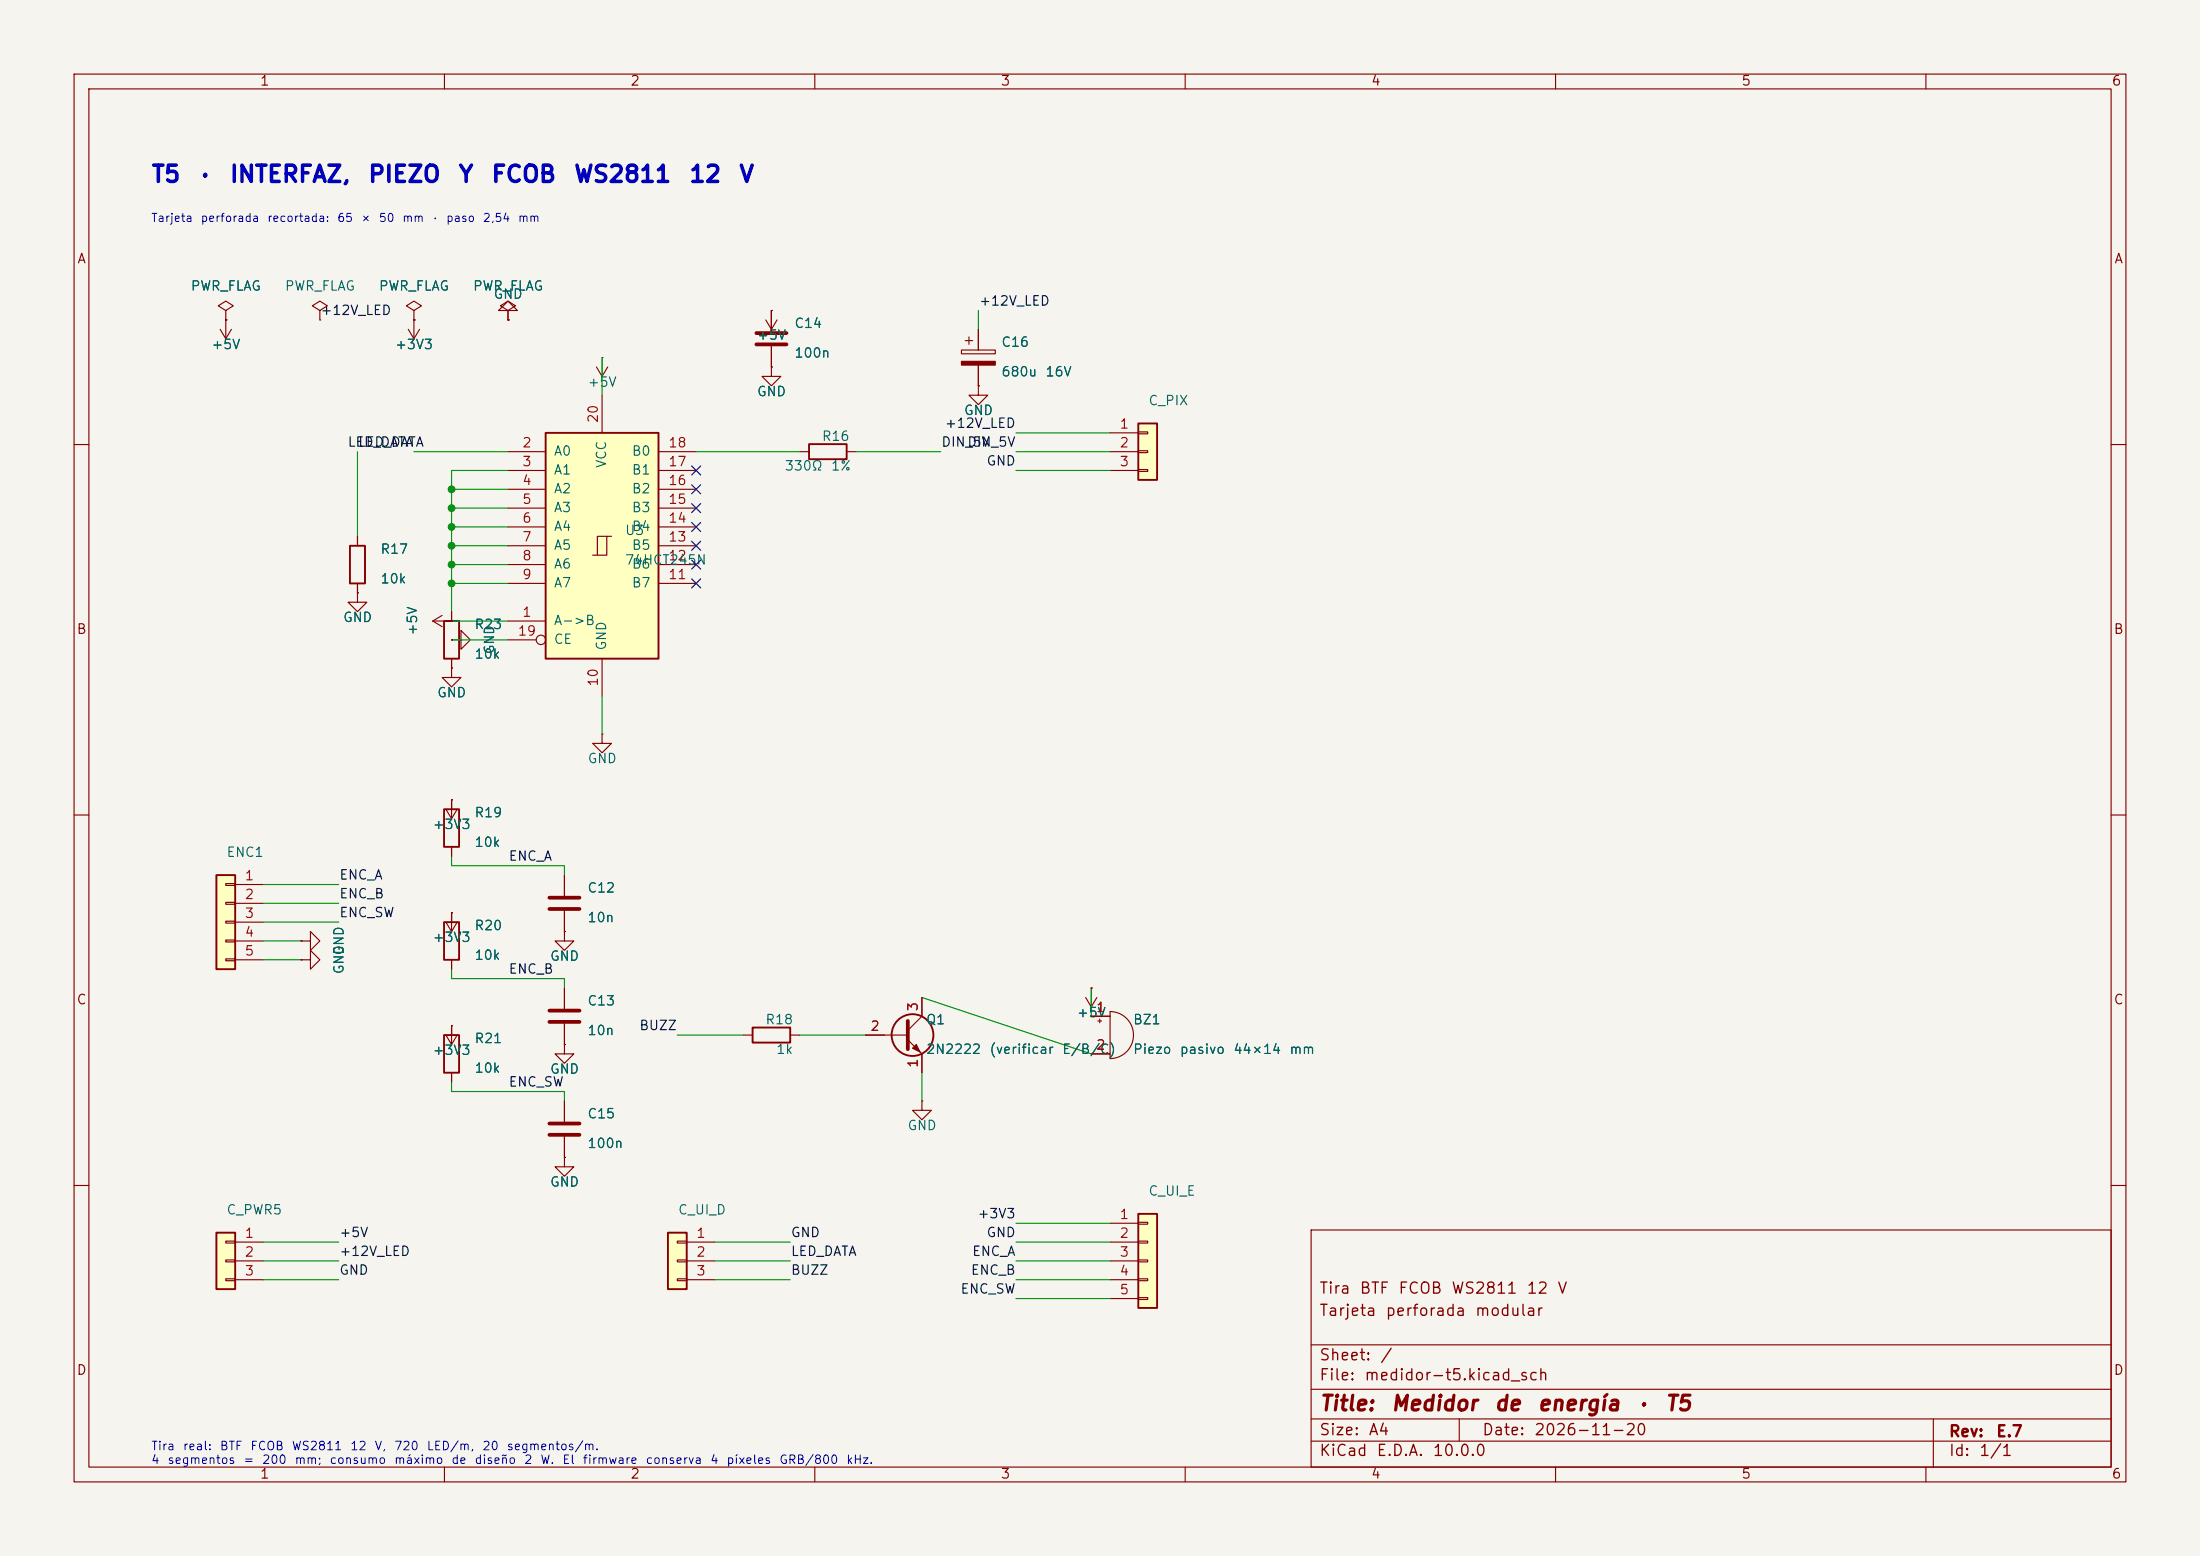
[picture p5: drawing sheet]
<svg xmlns="http://www.w3.org/2000/svg" width="297mm" height="210mm" viewBox="0 0 297 210" stroke-linecap="round" stroke-linejoin="round" font-family="sans-serif">
<path d="M0 0h297v210h-297z" fill="#f5f4ef" stroke="#f5f4ef" stroke-width=".14"/>
<g fill="none" stroke="#840000" stroke-width=".15">
<path d="M10 10h277v190h-277zM12 12h273v186h-273zM60 10v2M110 10v2M160 10v2M210 10v2M260 10v2M30.5 41.9l1-.6-1-.7-1 .7 1 .6v1.3M30.5 43.2h.1M129.8 47.2h4.6v.6h-4.6zM130.3 46h1M130.8 45.5v1"/>
<path d="M132.1 52.1v1.2h1.2l-1.2 1.3-1.3-1.3h1.3M132.1 52.1h.1M132.1 44.5v2.7M132.1 49.3v2.8M10 60h2M285 60h2M48.3 80v1.3h1.2l-1.2 1.3-1.3-1.3h1.3M48.3 80h.1M58.4 83.8l1.3 .8M58.4 83.8h2.6M59.7 83.1l-1.3 .7M61 83.8h.1"/>
<path d="M10 110h2M285 110h2M40.6 129.5h1.3v-1.2l1.3 1.2-1.3 1.3v-1.3M40.6 129.5h.1M10 160h2M177 166h108v32h-108zM285 160h2M60 198v2M110 198v2M160 198v2M177 194.5h108M177 191.5h108"/>
<path d="M177 187.5h108M177 181.5h108M197 191.5v3M210 198v2M260 198v2M261 191.5v6.5"/>
</g>
<path d="M129.8 48.8h4.6v.5h-4.6z" fill="#840000" stroke="#840000" stroke-width=".15"/>
<path d="M153.7 57.2h2.5v7.6h-2.5z" fill="#ffffc2"/>
<path d="M153.7 57.2h2.5v7.6h-2.5zM59.9 139.7h2.1v5.1h-2.1z" fill="none" stroke="#840000" stroke-width=".25"/>
<path d="M149.9 58.4h3.8M153.7 58.3h1.2v.2h-1.2zM149.9 61h3.8M149.9 63.5h3.8M153.7 60.8h1.2v.3h-1.2zM153.7 63.4h1.2v.2h-1.2zM61 138.4v1.3M76.2 133.4v2.7M76.2 138.2v2.8M61 144.8v1.3M76.2 141v1.2h1.3l-1.3 1.3-1.3-1.3h1.3M76.2 141h.1" fill="none" stroke="#840000" stroke-width=".15"/>
<path d="M74.2 136.4h4M74.2 137.9h4" fill="none" stroke="#840000" stroke-width=".51"/>
<path d="M29.2 118.1h2.5v12.7h-2.5z" fill="#ffffc2"/>
<path d="M47.2 73.7h2.1v5h-2.1zM29.2 118.1h2.5v12.7h-2.5z" fill="none" stroke="#840000" stroke-width=".25"/>
<g fill="none" stroke="#840000" stroke-width=".15">
<path d="M48.3 72.4v1.3M48.3 78.7v1.3M30.5 119.3h1.2v.2h-1.2zM31.7 119.4h3.9M76.2 118.1v2.8M30.5 121.8h1.2v.2h-1.2zM30.5 124.3h1.2v.3h-1.2zM30.5 126.9h1.2v.2h-1.2zM30.5 129.4h1.2v.3h-1.2zM31.7 121.9h3.9M31.7 124.5h3.9M31.7 127h3.9"/>
<path d="M31.7 129.5h3.9M40.6 127h1.3v-1.3l1.3 1.3-1.3 1.3v-1.3M40.6 127h.1M60.2 139.7l.8 1.3M60.2 124.5l.8 1.2M61 138.4h.1M61 123.2h.1M61 123.2v2.5M61 138.4v2.6M61.7 139.7l-.7 1.3M61.7 124.5l-.7 1.2M76.2 125.7v1.3h1.3l-1.3 1.3-1.3-1.3h1.3"/>
<path d="M76.2 125.7h.1M76.2 122.9v2.8M146.6 134.6l.7 1.3M147.3 133.4h.1M147.3 133.4v2.5M148.1 134.6l-.8 1.3M124.5 148.6v1.3h1.2l-1.2 1.2-1.3-1.2h1.3M124.5 148.6h.1"/>
</g>
<path d="M74.2 121.2h4M74.2 122.7h4" fill="none" stroke="#840000" stroke-width=".51"/>
<path d="M29.2 166.4h2.5v7.6h-2.5z" fill="#ffffc2"/>
<g fill="none" stroke="#840000" stroke-width=".25">
<path d="M59.9 109.2h2.1v5.1h-2.1zM59.9 124.5h2.1v5h-2.1zM101.6 138.7h5.1v2h-5.1zM29.2 166.4h2.5v7.6h-2.5z"/>
<circle cx="123.2" cy="139.7" r="2.82"/>
</g>
<g fill="none" stroke="#840000" stroke-width=".15">
<path d="M61 86.4h1.2v-1.3l1.3 1.3-1.3 1.2v-1.2M61 86.4h.1M61 90.2v1.2h1.2l-1.2 1.3-1.3-1.3h1.3M61 90.2h.1M81.3 99.1v1.2h1.2l-1.2 1.3-1.3-1.3h1.3M81.3 99.1h.1M60.2 109.2l.8 1.3M61 108h.1M61 108v2.5M61 114.3v1.3M61.7 109.2l-.7 1.3M61 123.2v1.3"/>
<path d="M61 129.5v1.3M100.3 139.7h1.3M106.7 139.7h1.2M116.8 139.7h5.8M124.5 134.6v2.6l-1.9 1.9M76.2 148.6v2.8M76.2 153.4v2.8M122.6 140.3l1.9 1.9v2.6M30.5 167.5h1.2v.3h-1.2zM30.5 170.1h1.2v.2h-1.2zM30.5 172.6h1.2v.2h-1.2zM31.7 167.6h3.9"/>
<path d="M31.7 170.2h3.9M31.7 172.7h3.9"/>
</g>
<path d="M122.6 137.8v3.8M74.2 151.6h4M74.2 153.2h4" fill="none" stroke="#840000" stroke-width=".51"/>
<path d="M123.2 141.5l.5-.5 .5 1z" fill="#840000" stroke="#840000" stroke-width=".15"/>
<path d="M73.7 58.4h15.2v30.5h-15.2z" fill="#ffffc2"/>
<g fill="none" stroke="#840000" stroke-width=".15">
<path d="M55.9 41.9l1-.6-1-.7-1 .7 1 .6v1.3M55.9 43.2h.1M68.6 41.9h1.2l-1.2-1.3-1.3 1.3h1.3v1.3M68.6 43.2h.1M81.3 53.3v5.1M68.6 61h5.1M68.6 63.5h5.1M68.6 66h5.1M68.6 68.6h5.1M68.6 71.1h5.1M68.6 73.7h5.1M68.6 76.2h5.1"/>
<path d="M68.6 78.7h5.1M81.9 72.4h-1.3v2.5M82.5 72.4h-.6v2.5h-1.9M88.9 61h5.1M88.9 63.5h5.1M88.9 66h5.1M88.9 68.6h5.1M88.9 71.1h5.1M88.9 73.7h5.1M88.9 76.2h5.1M88.9 78.7h5.1M61 82.6v1.2"/>
<path d="M61 88.9v1.3M68.6 83.8h5.1M68.6 86.4h3.8M81.3 88.9v5.1M76.2 156.2v1.3h1.3l-1.3 1.3-1.3-1.3h1.3M76.2 156.2h.1"/>
<circle cx="73" cy="86.4" r=".63"/>
</g>
<path d="M73.7 58.4h15.2v30.5h-15.2zM59.9 83.8h2.1v5.1h-2.1z" fill="none" stroke="#840000" stroke-width=".25"/>
<path d="M90.2 166.4h2.5v7.6h-2.5z" fill="#ffffc2"/>
<path d="M90.2 166.4h2.5v7.6h-2.5z" fill="none" stroke="#840000" stroke-width=".25"/>
<g fill="none" stroke="#840000" stroke-width=".15">
<path d="M29.7 44.5l.8 1.2M30.5 43.2h.1M30.5 43.2v2.5M31.2 44.5l-.7 1.2M43.2 41.9l1-.6-1-.7-1 .7 1 .6v1.3M43.2 43.2h.1M55.1 44.5l.8 1.2M55.9 43.2h.1M55.9 43.2v2.5M56.6 44.5l-.7 1.2M68.6 41.9l1-.6-1-.7-1 .7 1 .6v1.3M68.6 43.2h.1"/>
<path d="M80.5 49.5l.8 1.3M81.3 48.3h.1M81.3 48.3v2.5M82 49.5l-.7 1.3M147.3 137.2h2.6M148.2 137.8h.5M148.5 137.5v.5M149.9 136.5a3.2 3.2 0 0 1 3.1 3.2 3.2 3.2 0 0 1-3.1 3.2zM147.3 142.2h2.6M91.4 167.5h1.3v.3h-1.3zM91.4 170.1h1.3v.2h-1.3zM91.4 172.6h1.3v.2h-1.3z"/>
<path d="M92.7 167.6h3.8M92.7 170.2h3.8M92.7 172.7h3.8"/>
</g>
<path d="M153.7 163.8h2.5v12.7h-2.5z" fill="#ffffc2"/>
<path d="M109.2 59.9h5.1v2.1h-5.1zM153.7 163.8h2.5v12.7h-2.5z" fill="none" stroke="#840000" stroke-width=".25"/>
<g fill="none" stroke="#840000" stroke-width=".15">
<path d="M30.5 43.2h.1M55.9 43.2h.1M68.6 43.2h.1M103.4 43.2l.7 1.3 .8-1.3M104.1 41.9h.1M104.1 49.5v1.3h1.3l-1.3 1.3-1.2-1.3h1.2M104.1 49.5h.1M104.1 41.9v2.8M104.1 46.7v2.8M132.1 52.1h.1M132.1 44.5v2.7M132.1 49.3v2.8"/>
<path d="M48.3 72.4v1.3M48.3 78.7v1.3M107.9 61h1.3M114.3 61h1.3M48.3 80h.1M61 83.8h.1M61 90.2h.1M61 86.4h.1M61 82.6v1.2M61 88.9v1.3M61 108h.1M61 108v1.2"/>
<path d="M61 114.3v1.3M76.2 118.1v2.8M40.6 127h.1M40.6 129.5h.1M61 123.2h.1M61 138.4h.1M61 123.2v1.3M61 129.5v1.3M61 138.4v1.3M76.2 125.7h.1M76.2 122.9v2.8M76.2 133.4v2.7"/>
<path d="M76.2 138.2v2.8M116.8 139.7h2.6M124.5 134.6v2.6M147.3 133.4h.1M147.3 137.2h2.6M61 144.8v1.3M76.2 141h.1M76.2 156.2h.1M76.2 148.6v2.8M76.2 153.4v2.8M124.5 142.2v2.6M147.3 142.2h2.6"/>
<path d="M149.9 165.1h3.8M149.9 167.6h3.8M149.9 170.2h3.8M149.9 172.7h3.8M149.9 175.3h3.8M153.7 165h1.2v.2h-1.2zM153.7 167.5h1.2v.3h-1.2zM153.7 170.1h1.2v.2h-1.2zM153.7 172.6h1.2v.2h-1.2zM153.7 175.1h1.2v.3h-1.2z"/>
</g>
<path d="M102.1 45h4.1M102.1 46.5h4.1" fill="none" stroke="#840000" stroke-width=".51"/>
<g fill="none" stroke="#009600" stroke-width=".15">
<path d="M81.3 48.3v5M132.1 41.9v2.6M137.2 58.4h12.7M48.3 61v11.4M55.9 61h12.7M61 73.7h7.6M61 66h7.6M61 78.7h7.6M61 71.1h7.6M61 76.2h7.6M61 68.6h7.6M68.6 63.5h-7.6v19.1"/>
<path d="M94 61h13.9M115.6 61h11.4M137.2 63.5h12.7M137.2 61h12.7M61 83.8h7.6M61 86.4h7.6M81.3 94v5.1M35.6 119.4h10.1M61 115.6v1.2h15.2v1.3M35.6 127h5M35.6 121.9h10.1M35.6 124.5h10.1"/>
<path d="M35.6 129.5h5M61 130.8v1.3h15.2v1.3M91.4 139.7h8.9M107.9 139.7h8.9M124.5 134.6l22.8 7.6M147.3 133.4v3.8M61 146.1v1.2h15.2v1.3M124.5 144.8v3.8M35.6 172.7h10.1M35.6 167.6h10.1M35.6 170.2h10.1M96.5 172.7h10.2"/>
<path d="M96.5 167.6h10.2M96.5 170.2h10.2M137.2 172.7h12.7M137.2 167.6h12.7M137.2 175.3h12.7M137.2 170.2h12.7M137.2 165.1h12.7"/>
</g>
<g fill="none" stroke="#000084" stroke-width=".15">
<path d="M93.4 65.4l1.2 1.2M93.4 68l1.2 1.2M93.4 70.5l1.2 1.2M93.4 73.1l1.2 1.2M93.4 75.6l1.2 1.2M93.4 78.1l1.2 1.2M93.4 62.9l1.2 1.2M94.6 65.4l-1.2 1.2M94.6 68l-1.2 1.2M94.6 70.5l-1.2 1.2M94.6 73.1l-1.2 1.2M94.6 75.6l-1.2 1.2"/>
<path d="M94.6 78.1l-1.2 1.2M94.6 62.9l-1.2 1.2"/>
</g>
<g fill="#009600" stroke="#009600" stroke-width=".14">
<circle cx="61" cy="66" r=".46"/>
<circle cx="61" cy="68.6" r=".46"/>
<circle cx="61" cy="71.1" r=".46"/>
<circle cx="61" cy="73.7" r=".46"/>
<circle cx="61" cy="76.2" r=".46"/>
<circle cx="61" cy="78.7" r=".46"/>
</g>
<g font-size="2.2" fill="#0000c2">
<text x="20.3" y="25.2">T5</text>
<text x="26.6" y="25.2">·</text>
<text x="30.9" y="25.2">INTERFAZ,</text>
<text x="49.6" y="25.2">PIEZO</text>
<text x="61.8" y="25.2">Y</text>
<text x="66.2" y="25.2">FCOB</text>
<text x="77.4" y="25.2">WS2811</text>
<text x="92.9" y="25.2">12</text>
<text x="99.6" y="25.2">V</text>
</g>
<g font-size="2" fill="#840000">
<text x="178" y="190.9">Title:</text>
<text x="187.7" y="190.9">Medidor</text>
<text x="201.6" y="190.9">de</text>
<text x="207.4" y="190.9">energía</text>
<text x="220.8" y="190.9">·</text>
<text x="224.7" y="190.9">T5</text>
</g>
<g font-size="1.5" fill="#840000">
<text x="178" y="178">Tarjeta</text>
<text x="178" y="175">Tira</text>
<text x="183.4" y="175">BTF</text>
<text x="186.9" y="178">perforada</text>
<text x="188.7" y="175">FCOB</text>
<text x="195.8" y="175">WS2811</text>
<text x="199" y="178">modular</text>
<text x="206" y="175">12</text>
<text x="210.1" y="175">V</text>
<text x="178" y="184">Sheet:</text>
<text x="186.2" y="184">/</text>
<text x="178" y="186.7">File:</text>
<text x="184.1" y="186.7">medidor-t5.kicad_sch</text>
<text x="178" y="196.9">KiCad</text>
<text x="178" y="194.1">Size:</text>
<text x="184.7" y="194.1">A4</text>
<text x="185.7" y="196.9">E.D.A.</text>
<text x="193.3" y="196.9">10.0.0</text>
<text x="200" y="194.1">Date:</text>
<text x="207" y="194.1">2026-11-20</text>
<text x="263" y="194.3">Rev:</text>
<text x="263" y="196.9">Id:</text>
<text x="267.1" y="196.9">1/1</text>
<text x="269.4" y="194.3">E.7</text>
</g>
<g font-size="1.3" fill="#840000">
<text x="35" y="11.9">1</text>
<text x="85" y="11.9">2</text>
<text x="135" y="11.9">3</text>
<text x="185" y="11.9">4</text>
<text x="235" y="11.9">5</text>
<text x="285" y="11.9">6</text>
<text x="10.3" y="35.9">A</text>
<text x="285.3" y="35.9">A</text>
<text x="10.3" y="85.9">B</text>
<text x="285.3" y="85.9">B</text>
<text x="10.3" y="135.9">C</text>
<text x="285.3" y="135.9">C</text>
<text x="10.3" y="185.9">D</text>
<text x="285.3" y="185.9">D</text>
<text x="35" y="199.9">1</text>
<text x="85" y="199.9">2</text>
<text x="135" y="199.9">3</text>
<text x="185" y="199.9">4</text>
<text x="235" y="199.9">5</text>
<text x="285" y="199.9">6</text>
</g>
<g font-size="1.3" fill="#006464">
<text x="25.7" y="39.5">PWR_FLAG</text>
<text x="38.4" y="39.5">PWR_FLAG</text>
<text x="51.1" y="39.5">PWR_FLAG</text>
<text x="63.8" y="39.5">PWR_FLAG</text>
<text x="66.5" y="40.6">GND</text>
<text x="28.4" y="47.4">+5V</text>
<text x="53.2" y="47.4">+3V3</text>
<text x="102.1" y="46.2">+5V</text>
<text x="107.1" y="44.6">C14</text>
<text x="135.1" y="47.1">C16</text>
<text x="79.2" y="52.5">+5V</text>
<text x="102.1" y="53.8">GND</text>
<text x="107.1" y="48.6">100n</text>
<text x="135.1" y="51.1">680u</text>
<text x="141" y="51.1">16V</text>
<text x="110.9" y="59.8">R16</text>
<text x="130" y="56.3">GND</text>
<text x="154.9" y="55">C_PIX</text>
<text x="74.7" y="61.8">A0</text>
<text x="74.7" y="64.4">A1</text>
<text x="82.1" y="63.3" transform="rotate(-90 82.1 63.3)">VCC</text>
<text x="85.2" y="64.4">B1</text>
<text x="85.2" y="61.8">B0</text>
<text x="105.8" y="63.8">330Ω</text>
<text x="112.1" y="63.8">1%</text>
<text x="74.7" y="66.9">A2</text>
<text x="74.7" y="69.4">A3</text>
<text x="74.7" y="72">A4</text>
<text x="85.2" y="72">B4</text>
<text x="85.2" y="69.4">B3</text>
<text x="85.2" y="66.9">B2</text>
<text x="51.3" y="75.1">R17</text>
<text x="74.7" y="74.5">A5</text>
<text x="74.7" y="77.1">A6</text>
<text x="84.3" y="76.5">74HCT245N</text>
<text x="84.3" y="72.5">U3</text>
<text x="85.2" y="77.1">B6</text>
<text x="85.2" y="74.5">B5</text>
<text x="51.3" y="79.1">10k</text>
<text x="74.7" y="79.6">A7</text>
<text x="85.2" y="79.6">B7</text>
<text x="46.2" y="84.3">GND</text>
<text x="56.6" y="85.9" transform="rotate(-90 56.6 85.9)">+5V</text>
<text x="64" y="89.2">10k</text>
<text x="64" y="85.2">R23</text>
<text x="67" y="88.4" transform="rotate(-90 67 88.4)">GND</text>
<text x="74.7" y="84.7">A-&gt;B</text>
<text x="74.7" y="87.2">CE</text>
<text x="82.1" y="87.9" transform="rotate(-90 82.1 87.9)">GND</text>
<text x="58.9" y="94.4">GND</text>
<text x="79.2" y="103.3">GND</text>
<text x="58.3" y="112.2">+3V3</text>
<text x="64" y="110.6">R19</text>
<text x="30.5" y="116">ENC1</text>
<text x="64" y="114.6">10k</text>
<text x="64" y="125.9">R20</text>
<text x="79.2" y="120.8">C12</text>
<text x="79.2" y="124.8">10n</text>
<text x="46.7" y="131.6" transform="rotate(-90 46.7 131.6)">GND</text>
<text x="46.7" y="129" transform="rotate(-90 46.7 129)">GND</text>
<text x="58.3" y="127.5">+3V3</text>
<text x="64" y="129.9">10k</text>
<text x="74.2" y="130">GND</text>
<text x="79.2" y="136">C13</text>
<text x="145.3" y="137.6">+5V</text>
<text x="58.3" y="142.7">+3V3</text>
<text x="64" y="141.1">R21</text>
<text x="79.2" y="140">10n</text>
<text x="103.2" y="138.6">R18</text>
<text x="104.7" y="142.6">1k</text>
<text x="124.9" y="142.6">2N2222</text>
<text x="124.9" y="138.6">Q1</text>
<text x="133.5" y="142.6">(verificar</text>
<text x="143.3" y="142.6">E/B/C)</text>
<text x="152.9" y="138.6">BZ1</text>
<text x="152.9" y="142.6">Piezo</text>
<text x="159.2" y="142.6">pasivo</text>
<text x="166.4" y="142.6">44×14</text>
<text x="174" y="142.6">mm</text>
<text x="64" y="145.1">10k</text>
<text x="74.2" y="145.2">GND</text>
<text x="79.2" y="155.3">100n</text>
<text x="79.2" y="151.3">C15</text>
<text x="122.4" y="152.9">GND</text>
<text x="74.2" y="160.5">GND</text>
<text x="154.9" y="161.7">C_UI_E</text>
<text x="30.5" y="164.2">C_PWR5</text>
<text x="91.4" y="164.2">C_UI_D</text>
</g>
<g font-size="1.3" fill="#0f0f0f">
<text x="132.1" y="41.6">+12V_LED</text>
<text x="43.2" y="42.8">+12V_LED</text>
<text x="127.5" y="58.1">+12V_LED</text>
<text x="48.3" y="60.6">LED_DATA</text>
<text x="127" y="60.6">DIN_5V</text>
<text x="130.5" y="60.6">DIN_5V</text>
<text x="133.1" y="63.2">GND</text>
<text x="45.7" y="119">ENC_A</text>
<text x="68.6" y="116.5">ENC_A</text>
<text x="45.7" y="121.6">ENC_B</text>
<text x="45.7" y="124.1">ENC_SW</text>
<text x="68.6" y="131.7">ENC_B</text>
<text x="86.2" y="139.4">BUZZ</text>
<text x="68.6" y="147">ENC_SW</text>
<text x="45.7" y="167.3">+5V</text>
<text x="106.7" y="167.3">GND</text>
<text x="131.9" y="164.8">+3V3</text>
<text x="133.1" y="167.3">GND</text>
<text x="45.7" y="169.8">+12V_LED</text>
<text x="45.7" y="172.4">GND</text>
<text x="106.7" y="169.8">LED_DATA</text>
<text x="106.7" y="172.4">BUZZ</text>
<text x="131" y="172.4">ENC_B</text>
<text x="131.2" y="169.8">ENC_A</text>
<text x="129.6" y="174.9">ENC_SW</text>
</g>
<g font-size="1.3" fill="#a90000">
<text x="81" y="57.2" transform="rotate(-90 81 57.2)">20</text>
<text x="151.1" y="58.2">1</text>
<text x="70.4" y="60.7">2</text>
<text x="70.4" y="63.2">3</text>
<text x="70.4" y="65.8">4</text>
<text x="90.1" y="65.8">16</text>
<text x="90.1" y="63.2">17</text>
<text x="90.1" y="60.7">18</text>
<text x="151.1" y="60.7">2</text>
<text x="151.1" y="63.2">3</text>
<text x="70.4" y="68.3">5</text>
<text x="70.4" y="70.9">6</text>
<text x="90.1" y="70.9">14</text>
<text x="90.1" y="68.3">15</text>
<text x="70.4" y="73.4">7</text>
<text x="70.4" y="75.9">8</text>
<text x="90.1" y="75.9">12</text>
<text x="90.1" y="73.4">13</text>
<text x="70.4" y="83.6">1</text>
<text x="70.4" y="78.5">9</text>
<text x="90.1" y="78.5">11</text>
<text x="69.8" y="86.1">19</text>
<text x="81" y="92.8" transform="rotate(-90 81 92.8)">10</text>
<text x="32.9" y="119.1">1</text>
<text x="32.9" y="121.7">2</text>
<text x="32.9" y="124.2">3</text>
<text x="32.9" y="126.7">4</text>
<text x="32.9" y="129.3">5</text>
<text x="124.2" y="136.6" transform="rotate(-90 124.2 136.6)">3</text>
<text x="147.9" y="136.9">1</text>
<text x="117.4" y="139.4">2</text>
<text x="147.9" y="142">2</text>
<text x="124.2" y="144.2" transform="rotate(-90 124.2 144.2)">1</text>
<text x="32.9" y="167.4">1</text>
<text x="93.9" y="167.4">1</text>
<text x="151.1" y="164.8">1</text>
<text x="151.1" y="167.4">2</text>
<text x="32.9" y="169.9">2</text>
<text x="32.9" y="172.5">3</text>
<text x="93.9" y="169.9">2</text>
<text x="93.9" y="172.5">3</text>
<text x="151.1" y="169.9">3</text>
<text x="151.1" y="172.5">4</text>
<text x="151.1" y="175">5</text>
</g>
<g font-size="1.2" fill="#0000c2">
<text x="20.3" y="196">Tira</text>
<text x="20.3" y="197.9">4</text>
<text x="22.5" y="197.9">segmentos</text>
<text x="24.6" y="196">real:</text>
<text x="29.6" y="196">BTF</text>
<text x="32.8" y="197.9">=</text>
<text x="33.7" y="196">FCOB</text>
<text x="35.3" y="197.9">200</text>
<text x="39.3" y="196">WS2811</text>
<text x="39.7" y="197.9">mm;</text>
<text x="44.4" y="197.9">consumo</text>
<text x="47.2" y="196">12</text>
<text x="50.5" y="196">V,</text>
<text x="53.1" y="197.9">máximo</text>
<text x="53.1" y="196">720</text>
<text x="57.5" y="196">LED/m,</text>
<text x="60.8" y="197.9">de</text>
<text x="64" y="197.9">diseño</text>
<text x="65" y="196">20</text>
<text x="68.3" y="196">segmentos/m.</text>
<text x="70.7" y="197.9">2</text>
<text x="72.9" y="197.9">W.</text>
<text x="75.8" y="197.9">El</text>
<text x="78.6" y="197.9">firmware</text>
<text x="87.1" y="197.9">conserva</text>
<text x="95.8" y="197.9">4</text>
<text x="98" y="197.9">píxeles</text>
<text x="105.1" y="197.9">GRB/800</text>
<text x="114.2" y="197.9">kHz.</text>
</g>
<g font-size="1.1" fill="#0000c2">
<text x="20.3" y="30.2">Tarjeta</text>
<text x="27" y="30.2">perforada</text>
<text x="36" y="30.2">recortada:</text>
<text x="45.4" y="30.2">65</text>
<text x="48.6" y="30.2">×</text>
<text x="51" y="30.2">50</text>
<text x="54.2" y="30.2">mm</text>
<text x="58.2" y="30.2">·</text>
<text x="60.1" y="30.2">paso</text>
<text x="65.1" y="30.2">2,54</text>
<text x="69.8" y="30.2">mm</text>
</g>
</svg>
